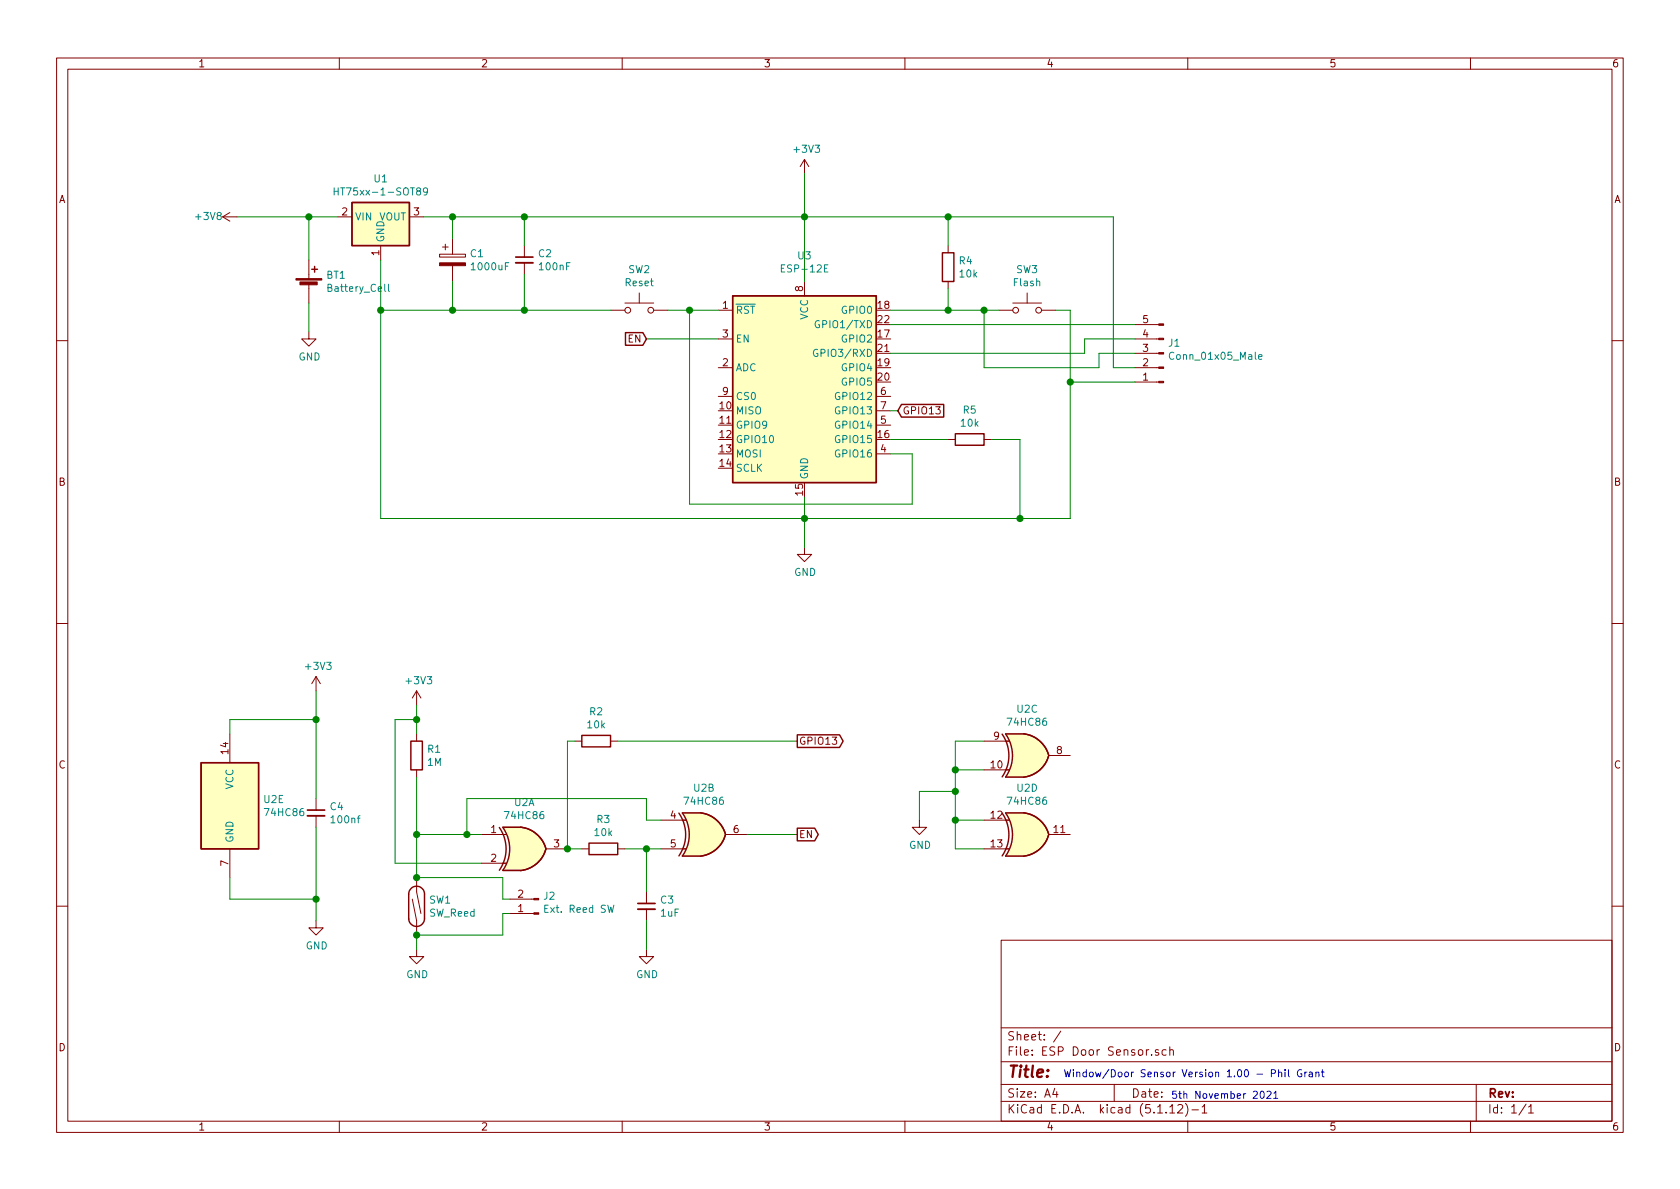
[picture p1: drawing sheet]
<svg xmlns="http://www.w3.org/2000/svg" width="297mm" height="210mm" viewBox="0 0 297 210" stroke-linecap="round" stroke-linejoin="round" font-family="sans-serif">
<g fill="none" stroke="#840000" stroke-width=".18">
<path d="M10 10.3h277v189.9h-277zM12 12.2h273v186.1h-273zM60 10.3v1.9M110 10.3v1.9M160 10.3v1.9M210 10.3v1.9M260 10.3v1.9M39.4 38.3h2.5M39.4 38.3l1.2 .8M40.6 37.6l-1.2 .7M59.7 38.3h2.5M72.4 38.3h2.5"/>
<path d="M142.2 28.2v2.5M142.2 28.2l-.7 1.3M142.2 28.2l.8 1.3M54.6 58.7v1.2h1.3l-1.3 1.3-1.3-1.3h1.3M54.6 46v3.3M54.6 50.3v3.3M67.3 43.4v2.6M77.7 45h4.6v.5h-4.6zM78.2 43.7h1M78.7 43.2v1M80 42.2v2.8M80 47v2.8"/>
<path d="M92.7 43.4v2.1M92.7 46.5v2M107.9 54.9h2.6M110.5 53.6h5.1M113 51.8v1.8M115.6 54.9h2.5M127 54.9h2.5M127 59.9h2.5M142.2 49.8v2.5M167.6 43.4v1.3M167.6 49.8v1.2M176.5 54.9h2.6"/>
<path d="M179.1 53.6h5M181.6 51.8v1.8M184.1 54.9h2.6M200.7 59.9h4.2M200.7 57.4h4.2M10 60.2h2M127 65h2.5M127 70.1h2.5M154.9 75.2h2.6M154.9 70.1h2.6M154.9 72.6h2.6M167.6 77.7h1.3"/>
<path d="M174 77.7h1.3M200.7 65h4.2M200.7 62.5h4.2M200.7 67.6h4.2M285 60.2h2M142.2 96.8v1.2h1.3l-1.3 1.3-1.2-1.3h1.2M154.9 80.3h2.6M10 110.3h2M55.9 119.6l-.8 1.3M55.9 119.6v2.6M55.9 119.6l.7 1.3M285 110.3h2"/>
<path d="M40.6 129.8v5.1M73.7 122.2l-.8 1.2M73.7 122.2v2.5M73.7 129.8v1.3M73.7 136.1v1.3M73.7 122.2l.7 1.2M101.6 131.1h1.3M107.9 131.1h1.3M174 136.1h4.4M174 131.1h4.4M185.4 133.6h3.8M40.6 150.1v5.1"/>
<path d="M55.9 141.2v2.1M55.9 144.3v2M72.9 159l.8 3.8v2.5M73.7 155.2v2.5l.7 3.8M85.1 147.6h4.4M85.1 152.6h4.4M90.2 159h4.2M96.5 150.1h3.8M102.9 150.1h1.2M109.2 150.1h1.3M114.3 157.7v2.1M116.8 150.1h4.5"/>
<path d="M116.8 145h4.5M128.3 147.6h3.8M162.6 145v1.3h1.2l-1.2 1.3-1.3-1.3h1.3M174 150.1h4.4M174 145h4.4M185.4 147.6h3.8M10 160.2h2M55.9 162.8v1.3h1.2l-1.2 1.2-1.3-1.2h1.3M73.7 167.9v1.3h1.2l-1.2 1.2-1.3-1.2h1.3M90.2 161.5h4.2M114.3 167.9v1.3h1.3l-1.3 1.2-1.3-1.2h1.3M114.3 160.8v2"/>
<path d="M177 166.3h108v32h-108zM285 160.2h2M60 198.3v1.9M110 198.3v1.9M160 198.3v1.9M177 194.8h108M177 191.8h108M177 187.8h108M177 181.8h108M186.5 192.5l-.4 1h1M186.8 193v1M187.6 182.3l-1.3 2"/>
<path d="M197 191.8v3M203.6 186.5v.1M204.8 185.7l-.3-.1-.2 .2v.2l.5 .2v.3h-.5M206.2 185.7l-.4-.1-.3 .3v.6l.3 .1 .4-.1M206.8 195.8l.5-.5v1.5M206.8 185.7l.2-.1 .4 .1 .1 .9M206.8 196.8h.9M206.8 185.1v1.5M208.3 195.5l.2-.2h.3l.2 .2 .1 .3-.9 1h.9M209.6 195.1a1.71 1.71 0 0 1 0 2.3M210 198.3v1.9M210.7 196.3h1.2"/>
<path d="M212.5 195.8l.5-.5v1.5M212.5 196.8h.9M260 198.3v1.9M261 191.8v6.5M269.8 195.2l-1.2 2M270.3 195.8l.4-.5v1.5M270.3 196.8h.8"/>
<circle cx="111" cy="54.9" r=".51"/>
<circle cx="115.1" cy="54.9" r=".51"/>
<circle cx="179.6" cy="54.9" r=".51"/>
<circle cx="183.6" cy="54.9" r=".51"/>
</g>
<g fill="none" stroke="#840000" stroke-width=".25">
<path d="M62.2 35.8h10.2v7.6h-10.2zM55.1 47.6h1M55.6 47.1v1M110.6 58.8h3.1l.6 1.1-.6 1.2h-3.1zM129.5 52.3h25.4v33h-25.4zM166.6 44.7h2.1v5.1h-2.1zM159.4 71.5h7.5v2.3h-7.5l-.7-1.2zM168.9 76.7h5.1v2h-5.1zM35.6 134.9h10.1v15.2h-10.1zM72.6 131.1h2.1v5h-2.1zM102.9 130h5v2.1h-5zM141 129.9h7.4l.7 1.2-.7 1.1h-7.4z"/>
<path d="M177.2 129.8a6.6 6.6 0 0 1 0 7.6M177.8 129.8h3.2a5.2 5.2 0 0 1 4.4 3.8M177.8 129.8a6.6 6.6 0 0 1 0 7.6M185.4 133.6a5.2 5.2 0 0 1-4.4 3.8h-3.2M88.3 146.3a6.6 6.6 0 0 1 0 7.6M88.9 153.9h3.2M88.9 146.3h3.2M88.9 146.3a6.6 6.6 0 0 1 0 7.6M92.1 146.3a5.2 5.2 0 0 1 4.4 3.8M96.5 150.1a5.2 5.2 0 0 1-4.4 3.8M104.1 149.1h5.1v2h-5.1zM120 143.8a6.6 6.6 0 0 1 0 7.6"/>
<path d="M120.6 143.8l3.2-.1a5.2 5.2 0 0 1 4.5 3.8M120.7 143.8a6.6 6.6 0 0 1 0 7.6M128.3 147.6a5.2 5.2 0 0 1-4.5 3.8h-3.2M141 146.5h3l.7 1.1-.7 1.1h-3zM177.2 143.8a6.6 6.6 0 0 1 0 7.6M177.8 143.8l3.2-.1a5.2 5.2 0 0 1 4.4 3.8M177.8 143.8a6.6 6.6 0 0 1 0 7.6M185.4 147.6a5.2 5.2 0 0 1-4.4 3.8h-3.2M72.3 162.4a1.4 1.4 0 0 0 1.4 1.4 1.4 1.4 0 0 0 1.4-1.4v-4.3a1.4 1.4 0 0 0-1.4-1.4 1.4 1.4 0 0 0-1.4 1.4v4.5"/>
</g>
<path d="M91.2 46.5h3M54.4 144.3h3M112.8 160.8h3" fill="none" stroke="#840000" stroke-width=".33"/>
<path d="M91.2 45.5h3M54.4 143.3h3M112.8 159.8h3" fill="none" stroke="#840000" stroke-width=".3"/>
<g fill="#ffffc2" stroke="#ffffc2" stroke-width=".18">
<path d="M129.5 52.3h25.4v33h-25.4z"/>
<path d="M62.2 35.8h10.2v7.6h-10.2z"/>
<path d="M181 143.7a5.2 5.2 0 0 1 4.4 3.8l-5 1.4z"/>
<path d="M180.4 146.2l5 1.4a5.2 5.2 0 0 1-4.4 3.8z"/>
<path d="M177.8 151.4h3.2z"/>
<path d="M177.8 143.8h3.2z"/>
<path d="M177.8 143.8h3.2v7.6h-3.2a6.7 6.7 0 0 0 0-7.6z"/>
<path d="M181 129.8a5.2 5.2 0 0 1 4.4 3.8l-5 1.3z"/>
<path d="M180.4 132.3l5 1.3a5.2 5.2 0 0 1-4.4 3.8z"/>
<path d="M177.8 137.4h3.2z"/>
<path d="M177.8 129.8h3.2z"/>
<path d="M177.8 129.8h3.2v7.6h-3.2a6.7 6.7 0 0 0 0-7.6z"/>
<path d="M92.1 146.3a5.2 5.2 0 0 1 4.4 3.8l-5 1.3z"/>
<path d="M91.5 148.8l5 1.3a5.2 5.2 0 0 1-4.4 3.8z"/>
<path d="M88.9 153.9h3.2z"/>
<path d="M88.9 146.3h3.2z"/>
<path d="M88.9 146.3h3.2v7.6h-3.2a6.7 6.7 0 0 0 0-7.6z"/>
<path d="M123.8 143.7a5.2 5.2 0 0 1 4.5 3.8l-5 1.4z"/>
<path d="M123.3 146.2l5 1.4a5.2 5.2 0 0 1-4.5 3.8z"/>
<path d="M120.6 151.4h3.2z"/>
<path d="M120.6 143.8h3.2z"/>
<path d="M120.6 143.8h3.2v7.6h-3.2a6.7 6.7 0 0 0 0-7.6z"/>
<path d="M35.6 134.9h10.1v15.2h-10.1z"/>
</g>
<path d="M59.1 33.2v1.3M59.1 33.8h.7M59.8 33.2v1.3M75.6 33.8l-.3 .2h-.3l-.1-.2 .1-.5 .3-.1 .2 .1a.84 .84 0 0 1-.3 1.2h-.2M68.7 50.3v1.1l.2 .1M144.9 56.8a.59 .59 0 0 0-.8 .5 .59 .59 0 0 0 .8 .6v-.5h-.2M146.4 46.8h-.6v1.3h.6M144.6 61.8a.59 .59 0 0 0-.8 .6 .59 .59 0 0 0 .8 .6v-.5h-.2M222.5 63.1l.6-.1v-.2l-.4-.1-.2 .2 .1 .6h.5M107.5 160.1l.2 1.2 .3-.9 .2 .9 .3-1.2" fill="none" stroke="#008484" stroke-width=".18"/>
<g fill="#840000" stroke="#840000" stroke-width=".18">
<path d="M77.7 46.5h4.6v.5h-4.6z"/>
<path d="M52.3 49.3h4.6v.2h-4.6z"/>
<path d="M53 49.9h3.1v.5h-3.1z"/>
<path d="M204.9 57.3h.8v.2h-.8z"/>
<path d="M204.9 59.8h.8v.3h-.8z"/>
<path d="M204.9 62.4h.8v.2h-.8z"/>
<path d="M204.9 64.9h.8v.2h-.8z"/>
<path d="M204.9 67.4h.8v.3h-.8z"/>
<path d="M94.4 158.9h.8v.2h-.8z"/>
<path d="M94.4 161.4h.8v.3h-.8z"/>
</g>
<g fill="none" stroke="#008400" stroke-width=".18">
<path d="M41.9 38.3h17.8M54.6 38.3v7.7M74.9 38.3h121.9v26.7h3.9M80 38.3v3.9M92.7 38.3v5.1M142.2 30.7v19.1M167.6 38.3v5.1M54.6 53.6v5.1M67.3 46v45.7h121.9v-36.8h-2.5M67.3 54.9h40.6M80 49.8v5.1M92.7 48.5v6.4"/>
<path d="M114.3 59.9h12.7M118.1 54.9h8.9M121.9 54.9v34.2h39.4v-8.8h-3.8M157.5 54.9h19M157.5 57.4h43.2M167.6 51v3.9M174 54.9v10.1h20.3v-2.5h6.4M200.7 59.9h-8.9v2.6h-34.3M157.5 72.6h1.2M157.5 77.7h10.1M175.3 77.7h5v14M189.2 67.6h11.5"/>
<path d="M142.2 87.9v8.9M55.9 122.2v19M55.9 127.2h-15.3v2.6M73.7 137.4v17.8h15.2v3.8h1.3M73.7 127.2h-3.9v25.4h15.3M73.7 124.7v5.1M101.6 131.1h-1.3v19h2.6M109.2 131.1h31.8M168.9 139.9h-6.3v5.1M168.9 136.1h5.1M174 131.1h-5.1v19h5.1M40.6 155.2v3.8h15.3"/>
<path d="M55.9 146.3v16.5M73.7 147.6h11.4M110.5 150.1h6.3M114.3 150.1v7.6M116.8 145h-2.5v-3.8h-31.8v6.4M132.1 147.6h8.9M168.9 145h5.1M90.2 161.5h-1.3v3.8h-15.2v2.6M114.3 162.8v5.1"/>
</g>
<g fill="none" stroke="#0000c2" stroke-width=".18">
<path d="M222.9 193.1l.2-.1a.67 .67 0 0 1 .4 .6 .67 .67 0 0 1-.4 .6l-.2-.1-.1-.4zM224 193.1l.5-.1 .2 .3-.7 .9h.7M224.8 189.8h.6l.1-.2v-.3l-.2-.2h-.5v1.3M225.2 193.3l.4-.3v1.2M225.2 194.2h.7M226.1 189.7l.1-.1h.3l.1 .8M226.1 189.1v1.3M227.2 189.1v.2M227.2 189.6v.8M227.8 189.1v1.1l.2 .2M230.1 189.2a.59 .59 0 0 0-.7 .6 .59 .59 0 0 0 .7 .6l.1-.5h-.3M230.7 189.6v.8"/>
<path d="M231.1 189.6l-.4 .2M231.5 189.6h.5l.1 .8M232.1 189.9h-.5l-.2 .2 .1 .3h.6M232.7 189.7l.1-.1h.3l.1 .8M232.7 189.6v.8M233.6 189.6h.5M233.8 189.1v1.1l.3 .2"/>
</g>
<g fill="#008400" stroke="#008400" stroke-width=".25">
<circle cx="54.6" cy="38.3" r=".51"/>
<circle cx="180.3" cy="91.7" r=".51"/>
<circle cx="174" cy="54.9" r=".51"/>
<circle cx="73.7" cy="165.3" r=".51"/>
<circle cx="142.2" cy="91.7" r=".51"/>
<circle cx="121.9" cy="54.9" r=".51"/>
<circle cx="167.6" cy="38.3" r=".51"/>
<circle cx="73.7" cy="155.2" r=".51"/>
<circle cx="189.2" cy="67.6" r=".51"/>
<circle cx="67.3" cy="54.9" r=".51"/>
<circle cx="142.2" cy="38.3" r=".51"/>
<circle cx="92.7" cy="54.9" r=".51"/>
<circle cx="100.3" cy="150.1" r=".51"/>
<circle cx="82.6" cy="147.6" r=".51"/>
<circle cx="167.6" cy="54.9" r=".51"/>
<circle cx="80" cy="54.9" r=".51"/>
<circle cx="92.7" cy="38.3" r=".51"/>
<circle cx="55.9" cy="159" r=".51"/>
<circle cx="80" cy="38.3" r=".51"/>
<circle cx="168.9" cy="136.1" r=".51"/>
<circle cx="168.9" cy="145" r=".51"/>
<circle cx="55.9" cy="127.2" r=".51"/>
<circle cx="73.7" cy="127.2" r=".51"/>
<circle cx="168.9" cy="139.9" r=".51"/>
<circle cx="114.3" cy="150.1" r=".51"/>
<circle cx="73.7" cy="147.6" r=".51"/>
</g>
<text font-size="2.8" fill="#840000" x="178" y="190.5">Title:</text>
<g font-size="2.1" fill="#840000">
<text x="178" y="184">Sheet: /</text>
<text x="178" y="186.7">File: ESP Door Sensor.sch</text>
<text x="178" y="196.9">KiCad E.D.A. kicad (5.1.12)-1</text>
<text x="178" y="194.1">Size: A4</text>
<text x="200" y="194.1">Date:</text>
<text x="263" y="194.1">Rev:</text>
<text x="263" y="196.9">Id: 1/1</text>
</g>
<g font-size="1.8" fill="#840000">
<text x="35" y="11.9">1</text>
<text x="85" y="11.9">2</text>
<text x="135" y="11.9">3</text>
<text x="185" y="11.9">4</text>
<text x="235" y="11.9">5</text>
<text x="285" y="11.9">6</text>
<text x="10.4" y="35.9">A</text>
<text x="285.4" y="35.9">A</text>
<text x="60.5" y="38.1">2</text>
<text x="73.2" y="38.1">3</text>
<text x="67.1" y="45.2" transform="rotate(-90 67.1 45.2)">1</text>
<text x="142" y="51.5" transform="rotate(-90 142 51.5)">8</text>
<text x="127.8" y="54.6">1</text>
<text x="127.8" y="59.7">3</text>
<text x="155.2" y="59.7">17</text>
<text x="155.2" y="54.6">18</text>
<text x="155.2" y="57.1">22</text>
<text x="202.1" y="59.7">4</text>
<text x="202.1" y="57.1">5</text>
<text x="111" y="60.6">EN</text>
<text x="127.8" y="64.8">2</text>
<text x="155.2" y="64.8">19</text>
<text x="155.2" y="62.2">21</text>
<text x="202.1" y="64.8">2</text>
<text x="202.1" y="62.2">3</text>
<text x="127.8" y="69.8">9</text>
<text x="155.2" y="67.3">20</text>
<text x="155.7" y="69.8">6</text>
<text x="202.1" y="67.3">1</text>
<text x="127.3" y="72.4">10</text>
<text x="127.3" y="74.9">11</text>
<text x="127.3" y="77.5">12</text>
<text x="155.2" y="77.5">16</text>
<text x="155.7" y="74.9">5</text>
<text x="155.7" y="72.4">7</text>
<text x="159.5" y="73.3">GPIO13</text>
<text x="127.3" y="80">13</text>
<text x="127.3" y="82.5">14</text>
<text x="155.7" y="80">4</text>
<text x="10.4" y="85.9">B</text>
<text x="142" y="87.6" transform="rotate(-90 142 87.6)">15</text>
<text x="285.4" y="85.9">B</text>
<text x="141.2" y="131.7">GPIO13</text>
<text x="175.7" y="130.8">9</text>
<text x="10.4" y="135.9">C</text>
<text x="40.4" y="133.3" transform="rotate(-90 40.4 133.3)">14</text>
<text x="175.2" y="135.9">10</text>
<text x="186.8" y="133.3">8</text>
<text x="285.4" y="135.9">C</text>
<text x="86.8" y="147.3">1</text>
<text x="97.9" y="149.9">3</text>
<text x="118.6" y="144.8">4</text>
<text x="118.6" y="149.9">5</text>
<text x="129.7" y="147.3">6</text>
<text x="141.2" y="148.2">EN</text>
<text x="175.2" y="144.8">12</text>
<text x="175.2" y="149.9">13</text>
<text x="186.4" y="147.3">11</text>
<text x="40.4" y="153.1" transform="rotate(-90 40.4 153.1)">7</text>
<text x="86.8" y="152.4">2</text>
<text x="91.6" y="161.3">1</text>
<text x="91.6" y="158.7">2</text>
<text x="10.4" y="185.9">D</text>
<text x="285.4" y="185.9">D</text>
<text x="35" y="199.9">1</text>
<text x="85" y="199.9">2</text>
<text x="135" y="199.9">3</text>
<text x="185" y="199.9">4</text>
<text x="235" y="199.9">5</text>
<text x="285" y="199.9">6</text>
</g>
<g font-size="1.8" fill="#008484">
<text x="140.5" y="27">+3V3</text>
<text x="60.3" y="34.6">HT75xx-1-SOT89</text>
<text x="66.2" y="32.3">U1</text>
<text x="34.7" y="38.9">+3V8</text>
<text x="62.7" y="39">VIN</text>
<text x="67" y="39">VOUT</text>
<text x="67.9" y="42.9" transform="rotate(-90 67.9 42.9)">GND</text>
<text x="83.2" y="45.5">C1</text>
<text x="83.6" y="47.8">1000uF</text>
<text x="95.2" y="45.5">C2</text>
<text x="95.5" y="47.8">100nF</text>
<text x="141.1" y="45.9">U3</text>
<text x="169.6" y="46.8">R4</text>
<text x="57.7" y="49.3">BT1</text>
<text x="58.2" y="51.6">Battery_Cell</text>
<text x="110.6" y="50.6">Reset</text>
<text x="111.1" y="48.3">SW2</text>
<text x="138.6" y="48.2">ESP-12E</text>
<text x="169.7" y="49.1">10k</text>
<text x="179.3" y="50.6">Flash</text>
<text x="179.7" y="48.3">SW3</text>
<text x="130" y="55.5">RST</text>
<text x="142.9" y="56.6" transform="rotate(-90 142.9 56.6)">VCC</text>
<text x="145" y="58">GPIO1/TXD</text>
<text x="149" y="55.5">GPIO0</text>
<text x="52.8" y="63.7">GND</text>
<text x="130" y="65.7">ADC</text>
<text x="130" y="60.6">EN</text>
<text x="144.8" y="63.1">GPIO3/RXD</text>
<text x="149" y="60.6">GPIO2</text>
<text x="149" y="65.7">GPIO4</text>
<text x="206.7" y="61.3">J1</text>
<text x="207.3" y="63.6">Conn_01x05_Male</text>
<text x="130" y="70.7">CS0</text>
<text x="148" y="70.7">GPIO12</text>
<text x="149" y="68.2">GPIO5</text>
<text x="130" y="73.3">MISO</text>
<text x="130" y="75.8">GPIO9</text>
<text x="148" y="75.8">GPIO14</text>
<text x="148" y="73.3">GPIO13</text>
<text x="170" y="75.5">10k</text>
<text x="170.3" y="73.1">R5</text>
<text x="130" y="78.4">GPIO10</text>
<text x="130" y="80.9">MOSI</text>
<text x="130" y="83.4">SCLK</text>
<text x="148" y="78.4">GPIO15</text>
<text x="148" y="80.9">GPIO16</text>
<text x="142.9" y="84.8" transform="rotate(-90 142.9 84.8)">GND</text>
<text x="140.4" y="101.8">GND</text>
<text x="54.2" y="118.5">+3V3</text>
<text x="72" y="121">+3V3</text>
<text x="103.9" y="128.8">10k</text>
<text x="104.3" y="126.5">R2</text>
<text x="178.4" y="128.3">74HC86</text>
<text x="179.9" y="126">U2C</text>
<text x="75.6" y="135.4">1M</text>
<text x="75.6" y="133.1">R1</text>
<text x="41.3" y="139.6" transform="rotate(-90 41.3 139.6)">VCC</text>
<text x="46.7" y="142">U2E</text>
<text x="58.4" y="143.3">C4</text>
<text x="91" y="142.5">U2A</text>
<text x="121.2" y="142.3">74HC86</text>
<text x="122.7" y="140">U2B</text>
<text x="178.4" y="142.3">74HC86</text>
<text x="179.9" y="140">U2D</text>
<text x="41.3" y="149.1" transform="rotate(-90 41.3 149.1)">GND</text>
<text x="47" y="144.3">74HC86</text>
<text x="58.7" y="145.6">100nf</text>
<text x="89.5" y="144.9">74HC86</text>
<text x="105.2" y="147.8">10k</text>
<text x="105.6" y="145.5">R3</text>
<text x="160.7" y="150.1">GND</text>
<text x="75.9" y="159.8">SW1</text>
<text x="96.2" y="159.1">J2</text>
<text x="96.7" y="161.4">Ext. Reed SW</text>
<text x="116.8" y="159.8">C3</text>
<text x="54.1" y="167.9">GND</text>
<text x="75.9" y="162.1">SW_Reed</text>
<text x="116.9" y="162.1">1uF</text>
<text x="71.8" y="173">GND</text>
<text x="112.5" y="173">GND</text>
</g>
<g font-size="1.8" fill="#0000c2">
<text x="188" y="190.5">Window/Door Sensor Version 1.00 - Phil Grant</text>
<text x="207" y="194.3">5th November 2021</text>
</g>
</svg>
